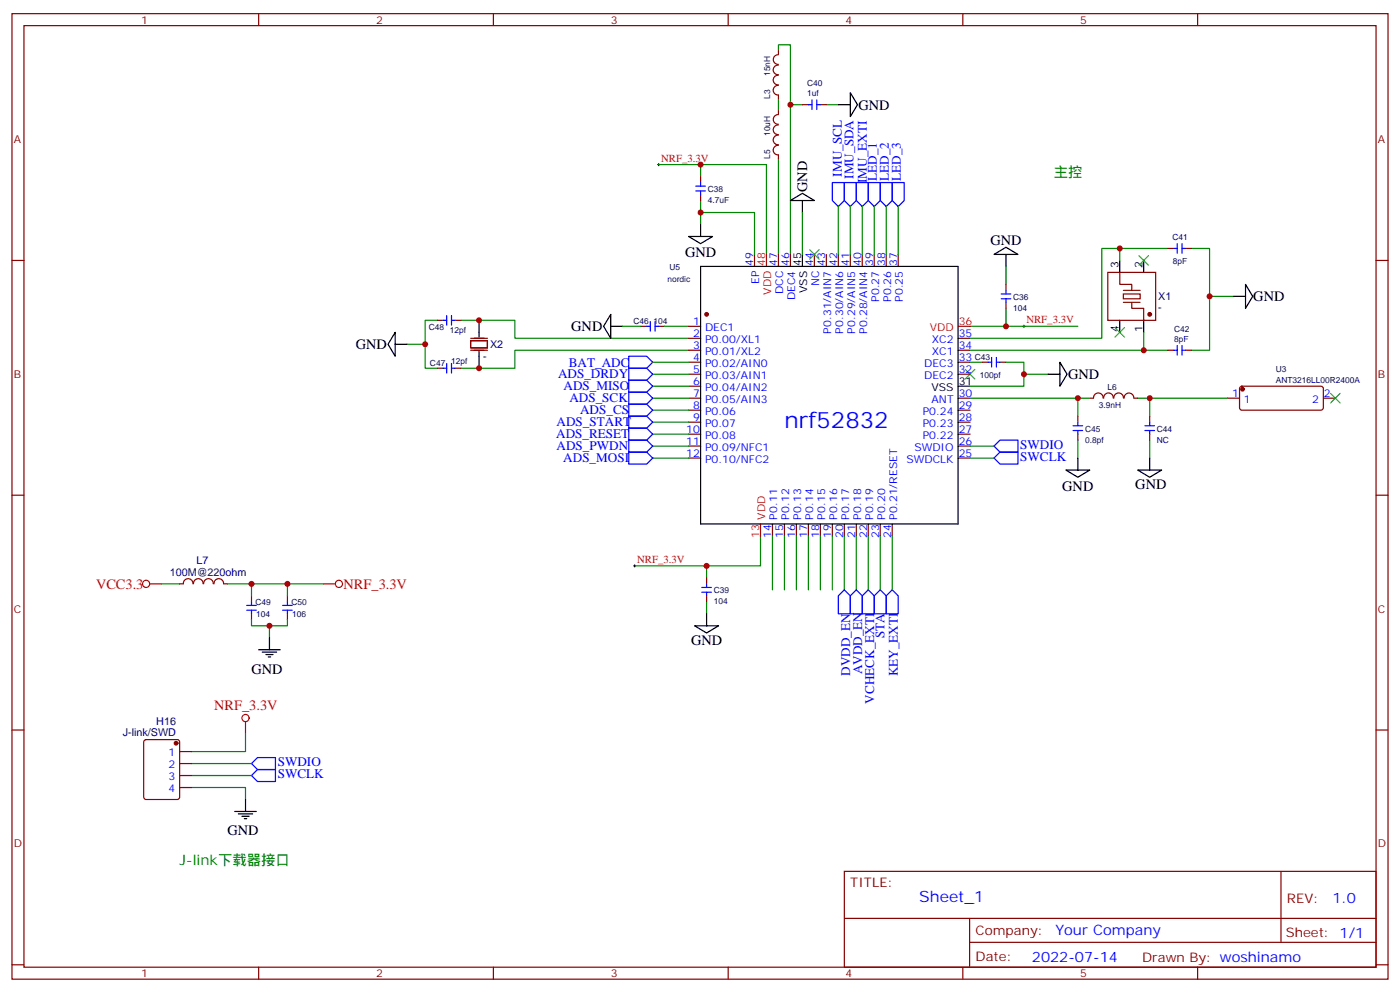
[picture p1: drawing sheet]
<svg xmlns="http://www.w3.org/2000/svg" width="412mm" height="292mm" viewBox="0 0 412 292" stroke-linecap="round" stroke-linejoin="round" font-family="sans-serif">
<g fill="none" stroke="#870000" stroke-width=".35">
<path d="M3.5 4h405.4v284.4h-405.4zM7.1 7.5h398.2v277.3h-398.2zM76.2 4v3.5M145.3 4v3.5M214.5 4v3.5M229.3 19.2a1.41 1.41 0 0 0-1.5 1.4 1.41 1.41 0 0 0 1.5 1.4M229.3 16.1a1.41 1.41 0 0 0-1.5 1.4 1.41 1.41 0 0 0 1.5 1.4M229.3 15v1M283.6 4v3.5M352.8 4v3.5M229.3 22.2a1.41 1.41 0 0 0-1.5 1.4 1.41 1.41 0 0 0 1.5 1.4M229.3 39.8a1.41 1.41 0 0 0-1.5 1.4 1.41 1.41 0 0 0 1.5 1.4"/>
<path d="M229.3 36.8a1.41 1.41 0 0 0-1.5 1.4 1.41 1.41 0 0 0 1.5 1.4M229.3 25.2a1.41 1.41 0 0 0-1.5 1.4 1.41 1.41 0 0 0 1.5 1.4M229.3 33.8a1.41 1.41 0 0 0-1.5 1.4 1.41 1.41 0 0 0 1.5 1.4M229.3 28v1.1M229.3 32.6v1.1M236.4 30.8h1.7M241.7 30.8h1.7M206.4 52v1.8M206.4 57.3v1.8M229.3 42.8a1.41 1.41 0 0 0-1.5 1.4 1.41 1.41 0 0 0 1.5 1.4M229.3 45.6v1.1M3.5 76.7h3.6"/>
<path d="M222.2 74.9v3.6M229.3 74.9v3.6M232.8 74.9v3.6M239.9 74.9v3.6M243.4 74.9v3.6M246.9 74.9v3.6M250.5 74.9v3.6M254 74.9v3.6M257.5 74.9v3.6M261.1 74.9v3.6M264.6 74.9v3.6M344 73.2h1.7"/>
<path d="M349.2 73.2h1.8M405.3 76.7h3.6M128.8 94.3h1.7M134.1 94.3h1.7M138.6 99.6h5M188.7 96.1h1.8M194 96.1h1.8M202.8 99.6h3.6M202.8 96.1h3.6M282.2 99.6h3.6M296.3 83.7v1.8M296.3 89v1.8"/>
<path d="M326.3 80.2h14.1v14.1h-14.1zM329.8 80.2v3.5h3.6v1.8M330.9 86.6h4.9v1.4h-4.9zM333.4 89v1.8h3.5v3.5M128.8 108.4h1.7M134.1 108.4h1.7M138.6 100.3h5v2.1h-5zM138.6 103.2h5M202.8 103.2h3.6M202.8 117.3h3.6M202.8 106.7h3.6M202.8 110.2h3.6"/>
<path d="M202.8 113.7h3.6M282.2 103.2h3.6M282.2 117.3h3.6M282.2 106.7h3.6M282.2 110.2h3.6M289.3 106.7h1.7M294.6 106.7h1.7M324.9 117.2a1.41 1.41 0 0 0-1.4-1.5 1.41 1.41 0 0 0-1.4 1.5l-1.1 .1M325.1 117.2a1.41 1.41 0 0 1 1.4-1.5 1.41 1.41 0 0 1 1.4 1.5M328.1 117.2a1.41 1.41 0 0 1 1.4-1.5 1.41 1.41 0 0 1 1.4 1.5M331.2 117.2a1.41 1.41 0 0 1 1.4-1.5 1.41 1.41 0 0 1 1.4 1.5M334.1 117.3h1"/>
<path d="M344 103.2h1.7M349.2 103.2h1.8M361.6 117.3h3.5M365.4 113.9l.4-.2 23.6 .1 .4 .6v6l-.7 .4-23.5-.1-.5-.6v-5.7zM389.8 117.3h3.5M202.8 120.8h3.6M202.8 124.3h3.6M202.8 127.8h3.6M202.8 131.4h3.6M202.8 134.9h3.6M282.2 120.8h3.6M282.2 124.3h3.6"/>
<path d="M282.2 127.8h3.6M282.2 131.4h3.6M282.2 134.9h3.6M317.5 122.6v1.7M317.5 127.8v1.8M338.7 122.6v1.7M338.7 127.8v1.8M3.5 145.8h3.6M227.5 154.3v3.5M231.1 154.3v3.5M234.6 154.3v3.5M238.1 154.3v3.5"/>
<path d="M241.7 154.3v3.5M245.2 154.3v3.5M248.7 154.3v3.5M252.2 154.3v3.5M255.8 154.3v3.5M259.3 154.3v3.5M262.8 154.3v3.5M405.3 145.8h3.6M56.8 171.9a1.41 1.41 0 0 0-1.4-1.5 1.41 1.41 0 0 0-1.4 1.5h-1.1M57 171.9a1.41 1.41 0 0 1 1.4-1.5 1.41 1.41 0 0 1 1.4 1.5M60 171.9a1.41 1.41 0 0 1 1.4-1.5 1.41 1.41 0 0 1 1.4 1.5M63 171.9a1.41 1.41 0 0 1 1.4-1.5 1.41 1.41 0 0 1 1.5 1.5"/>
<path d="M66 171.9h1M74.1 175.5v1.7M84.7 175.5v1.7M208.1 170.2v1.7M208.1 175.5v1.7M74.1 180.8v1.7M84.7 180.8v1.7M3.5 215h3.6M42.6 218l.4-.2h9.2l.7 .4v16.5l-.4 .7h-9.5l-.6-.4-.1-16.5zM405.3 215h3.6M52.9 221.3h3.5M52.9 224.9h3.5"/>
<path d="M52.9 228.4h3.5M52.9 231.9h3.5M248.7 256.6h156.6v28.2h-156.6zM377.3 256.6v20.9M248.7 270.5h156.5M285.6 277.5h119.6M285.6 270.5v14.1M3.5 284.1h3.6M76.2 284.8v3.6M145.3 284.8v3.6M214.5 284.8v3.6M283.6 284.8v3.6"/>
<path d="M352.8 284.8v3.6M405.3 284.1h3.6"/>
</g>
<g fill="none" stroke="#000" stroke-width=".35">
<path d="M246.9 30.8h3.6M250.5 27.3l2.1 3.5-2.1 3.6zM232.8 59.1l3.6-2.2 3.5 2.2zM236.4 59.1v3.5M202.8 69.6h7.1l-3.5 2.2zM206.4 66.1v3.5M206.4 78.5h75.8v75.8h-75.8zM236.4 74.9v3.6M292.8 74.9l3.5-2.1 3.6 2.1zM296.3 74.9v3.6M329.8 76.7v3.5M336.9 76.7v3.5"/>
<path d="M116.4 97.9v7l-2.1-3.5zM141.1 94.3v5M179.9 92.6v7l-2.1-3.5zM179.9 96.1h3.5M329.8 94.3v3.6M336.9 94.3v3.6M363.4 87.3h3.5M366.9 83.7l2.1 3.6-2.1 3.5zM116.4 101.4h3.5M141.1 103.5v4.9M282.2 113.7h3.6M308.7 110.2h3.5"/>
<path d="M312.2 106.7l2.1 3.5-2.1 3.5zM314 138.4h7l-3.5 2.1zM317.5 134.9v3.5M335.1 138.4h7.1l-3.5 2.1zM338.7 134.9v3.5M76.2 191.3h6.3M77.3 192.1h4.2M78.3 192.8h2.1M79 193.5h.7M79.4 187.8v3.5M204.6 184.3h7.1l-3.6 2.1zM208.1 180.8v3.5"/>
<path d="M69.1 239h6.4M70.2 239.7h4.2M72.3 235.4v3.6M71.3 240.4h2.1M72 241.1h.7"/>
</g>
<g fill="#870000" stroke="#870000" stroke-width=".35">
<circle cx="338.7" cy="92.6" r=".53"/>
<circle cx="366" cy="114.6" r=".53"/>
<circle cx="208.1" cy="92.6" r=".53"/>
<circle cx="51.9" cy="218.9" r=".53"/>
</g>
<path d="M330.9 89h4.9M330.9 85.5h4.9" fill="none" stroke="#871200" stroke-width=".35"/>
<g fill="none" stroke="#008700" stroke-width=".35">
<path d="M229.3 15v-1.8h3.5v61.7M229.3 29.1v3.5M232.8 30.8h3.6M243.4 30.8h3.5M194 48.5h31.8v26.4M206.4 48.5v3.5M206.4 59.1v7M229.3 46.7v28.2M206.4 62.6h15.8v12.3M236.4 62.6v12.3M246.9 60.8v14.1M250.5 60.8v14.1"/>
<path d="M254 60.8v14.1M257.5 60.8v14.1M261.1 60.8v14.1M264.6 60.8v14.1M296.3 78.5v5.2M329.8 76.7v-3.5h-5.2v26.4h-38.8M329.8 73.2h14.2M351 73.2h5.3v30h-5.3M128.8 94.3h-3.6v14.1h3.6M135.8 94.3h15.9v5.3h51.1M183.4 96.1h5.3M195.8 96.1h7"/>
<path d="M285.8 96.1h31.7M296.3 90.8v5.3M336.9 97.9v5.3h-51.1M356.3 87.3h7.1M119.9 101.4h5.3M192.3 117.3h10.5M192.3 113.7h10.5M192.3 110.2h10.5M192.3 106.7h10.5M202.8 103.2h-51.1v5.2h-15.9M285.8 106.7h3.5M285.8 117.3h35.2"/>
<path d="M296.3 106.7h5.3v7h-15.8M301.6 110.2h7.1M317.5 117.3v5.3M335.1 117.3h3.6v5.3M336.9 103.2h7.1M338.7 117.3h22.9M192.3 131.4h10.5M192.3 134.9h10.5M192.3 124.3h10.5M192.3 127.8h10.5M192.3 120.8h10.5M285.8 131.4h7"/>
<path d="M285.8 134.9h7M317.5 129.6v5.3M338.7 129.6v5.3M224 157.8v8.9h-37M227.5 157.8v15.9M231.1 157.8v15.9M234.6 157.8v15.9M238.1 157.8v15.9M241.7 157.8v15.9M245.2 157.8v15.9M248.7 157.8v15.9M252.2 157.8v15.9"/>
<path d="M255.8 157.8v15.9M259.3 157.8v15.9M262.8 157.8v15.9M47.6 171.9h5.3M67 171.9h17.7v3.6M74.1 171.9v3.6M84.7 171.9h10.5M208.1 166.7v3.5M208.1 177.2v3.6M74.1 182.5v1.8h10.6v-1.8M79.4 184.3v3.5M72.3 216v5.3h-15.9"/>
<path d="M56.4 231.9h15.9v3.5M56.4 224.9h17.7M56.4 228.4h17.7"/>
</g>
<g fill="none" stroke="#00f" stroke-width=".35">
<path d="M238.1 30.8h1.1M239.2 29.4v2.8M240.6 29.4v2.8M240.6 30.8h1.1M205 56.2h2.8M205 54.8h2.8M206.4 53.8v1M206.4 56.2v1.1M245.2 53.8h3.5v5.3l-1.8 1.7-1.7-1.7zM248.7 53.8h3.5v5.3l-1.7 1.7-1.8-1.7zM252.2 53.8h3.6v5.3l-1.8 1.7-1.8-1.7zM255.8 53.8h3.5v5.3l-1.8 1.7-1.7-1.7z"/>
<path d="M259.3 53.8h3.5v5.3l-1.7 1.7-1.8-1.7zM262.8 53.8h3.5v5.3l-1.7 1.7-1.8-1.7zM345.7 73.2h1.1M346.8 71.8v2.8M348.2 71.8v2.8M348.2 73.2h1M130.5 94.3h1.1M131.6 92.9v2.8M133 92.9v2.8M133 94.3h1.1M190.5 96.1h1.1M191.6 94.7v2.8"/>
<path d="M193 94.7v2.8M193 96.1h1M294.9 88h2.8M294.9 86.6h2.8M296.3 85.5v1.1M296.3 88v1M130.5 108.4h1.1M131.6 107v2.9M133 107v2.9M133 108.4h1.1M185.2 104.9h5.3l1.8 1.8-1.8 1.7h-5.3zM185.2 115.5h5.3l1.8 1.8-1.8 1.7h-5.3z"/>
<path d="M185.2 112h5.3l1.8 1.7-1.8 1.8h-5.3zM185.2 108.4h5.3l1.8 1.8-1.8 1.8h-5.3zM185.2 119h5.3l1.8 1.8-1.8 1.8h-5.3zM291 106.7h1.1M292.1 105.3v2.8M293.5 105.3v2.8M293.5 106.7h1.1M345.7 103.2h1.1M346.8 101.7v2.9M348.2 101.7v2.9M348.2 103.2h1M185.2 133.1h5.3l1.8 1.8-1.8 1.8h-5.3z"/>
<path d="M185.2 126.1h5.3l1.8 1.7-1.8 1.8h-5.3zM185.2 129.6h5.3l1.8 1.8-1.8 1.7h-5.3zM185.2 122.6h5.3l1.8 1.7-1.8 1.8h-5.3zM292.8 131.4l1.8-1.8h5.3v3.5h-5.3zM294.6 133.1h5.3v3.6h-5.3l-1.8-1.8zM316.1 126.8h2.8M316.1 125.4h2.8M317.5 124.3v1.1M317.5 126.8v1M337.3 126.8h2.8M337.3 125.4h2.8M338.7 124.3v1.1"/>
<path d="M338.7 126.8v1M72.7 178.3h2.8M72.7 179.7h2.8M74.1 177.2v1.1M74.1 179.7v1.1M83.3 178.3h2.8M83.3 179.7h2.8M84.7 177.2v1.1M84.7 179.7v1.1M206.7 174.4h2.8M206.7 173h2.8M208.1 171.9v1.1"/>
<path d="M208.1 174.4v1.1M248.7 173.7l1.8 1.8v5.3h-3.6v-5.3zM252.2 173.7l1.8 1.8v5.3h-3.5v-5.3zM255.8 173.7l1.7 1.8v5.3h-3.5v-5.3zM259.3 173.7l1.8 1.8v5.3h-3.6v-5.3zM262.8 173.7l1.8 1.8v5.3h-3.5v-5.3zM74.1 224.9l1.7-1.8h5.3v3.5h-5.3zM74.1 228.4l1.7-1.8h5.3v3.6h-5.3z"/>
</g>
<path d="M193.7 48.5h.7M194 48.1v.7M301.3 96.1h.7M301.6 95.7v.7M186.6 166.7h.7M187 166.3v.7" fill="none" stroke="#000" stroke-width=".29"/>
<path d="M238.5 73.5l2.8 2.8M241.3 73.5l-2.8 2.8M335.5 75.3l2.8 2.8M338.3 75.3l-2.8 2.8M328.4 96.4l2.9 2.9M331.3 96.4l-2.9 2.9M284.3 108.8l2.9 2.8M287.2 108.8l-2.9 2.8M391.9 115.9l2.9 2.8M394.8 115.9l-2.9 2.8" fill="none" stroke="#3c3" stroke-width=".35"/>
<g fill="none" stroke="#f00" stroke-width=".35">
<path d="M225.8 74.9v3.6M282.2 96.1h3.6M224 154.3v3.5M44.1 171.9h3.5M95.2 171.9h3.6M72.3 212.5v3.5"/>
<circle cx="43" cy="171.9" r="1.06"/>
<circle cx="99.8" cy="171.9" r="1.06"/>
<circle cx="72.3" cy="211.5" r="1.06"/>
</g>
<g fill="#c00">
<circle cx="141.1" cy="108.4" r=".88"/>
<circle cx="141.1" cy="94.3" r=".88"/>
<circle cx="296.3" cy="96.1" r=".88"/>
<circle cx="206.4" cy="48.5" r=".88"/>
<circle cx="208.1" cy="166.7" r=".88"/>
<circle cx="232.8" cy="30.8" r=".88"/>
<circle cx="356.3" cy="87.3" r=".88"/>
<circle cx="336.9" cy="103.2" r=".88"/>
<circle cx="329.8" cy="73.2" r=".88"/>
<circle cx="338.7" cy="117.3" r=".88"/>
<circle cx="317.5" cy="117.3" r=".88"/>
<circle cx="125.2" cy="101.4" r=".88"/>
<circle cx="84.7" cy="171.9" r=".88"/>
<circle cx="74.1" cy="171.9" r=".88"/>
<circle cx="79.4" cy="184.3" r=".88"/>
<circle cx="301.6" cy="110.2" r=".88"/>
<circle cx="206.4" cy="62.6" r=".88"/>
</g>
<text font-size="6.7" fill="#00f" x="231.1" y="126.1">nrf52832</text>
<text font-size="4.6" fill="#00f" x="270.8" y="265.6">Sheet_1</text>
<g font-size="4.2">
<text x="252.9" y="32.3">GND</text>
<text x="237.8" y="56.6" transform="rotate(-90 237.8 56.6)">GND</text>
<text x="201.8" y="75.7">GND</text>
<text x="291.7" y="72.1">GND</text>
<text x="369.2" y="88.7">GND</text>
<text x="168.3" y="97.5">GND</text>
<text x="104.8" y="102.8">GND</text>
<text x="314.6" y="111.6">GND</text>
<text x="312.9" y="144.5">GND</text>
<text x="334.4" y="144.1">GND</text>
<text x="203.6" y="190">GND</text>
<text x="74.1" y="198.4">GND</text>
<text x="67" y="246">GND</text>
</g>
<g font-size="4.2" fill="#060">
<text x="310.4" y="52">主控</text>
<text x="52.9" y="254.8">J-link下载器接口</text>
</g>
<g font-size="4.2" fill="#f00">
<text x="28.3" y="173.4">VCC3.3</text>
<text x="101.2" y="173.4">NRF_3.3V</text>
<text x="63.1" y="209.2">NRF_3.3V</text>
</g>
<g font-size="4.2" fill="#00f">
<text x="392.5" y="265.9">1.0</text>
<text x="310.9" y="275.4">Your Company</text>
<text x="304" y="283.2">2022-07-14</text>
</g>
<g font-size="3.9" fill="#00f">
<text x="247.9" y="52" transform="rotate(-90 247.9 52)">IMU_SCL</text>
<text x="251.5" y="52.6" transform="rotate(-90 251.5 52.6)">IMU_SDA</text>
<text x="255.3" y="53.9" transform="rotate(-90 255.3 53.9)">IMU_EXTI</text>
<text x="258.3" y="53.3" transform="rotate(-90 258.3 53.3)">LED_1</text>
<text x="261.8" y="53.3" transform="rotate(-90 261.8 53.3)">LED_2</text>
<text x="265.3" y="53.3" transform="rotate(-90 265.3 53.3)">LED_3</text>
<text x="167.6" y="108">BAT_ADC</text>
<text x="164.4" y="111.4">ADS_DRDY</text>
<text x="166" y="114.9">ADS_MISO</text>
<text x="167.7" y="118.5">ADS_SCK</text>
<text x="163.9" y="125.5">ADS_START</text>
<text x="170.9" y="122">ADS_CS</text>
<text x="163.8" y="129">ADS_RESET</text>
<text x="164" y="132.6">ADS_PWDN</text>
<text x="165.9" y="136.1">ADS_MOSI</text>
<text x="300.5" y="135.8">SWCLK</text>
<text x="300.5" y="132.2">SWDIO</text>
<text x="260.5" y="187.9" transform="rotate(-90 260.5 187.9)">STA</text>
<text x="250.5" y="199.1" transform="rotate(-90 250.5 199.1)">DVDD_EN</text>
<text x="254" y="198.6" transform="rotate(-90 254 198.6)">AVDD_EN</text>
<text x="264.4" y="199.2" transform="rotate(-90 264.4 199.2)">KEY_EXTI</text>
<text x="257.5" y="207.2" transform="rotate(-90 257.5 207.2)">VCHECK_EXTI</text>
<text x="81.8" y="225.7">SWDIO</text>
<text x="81.8" y="229.2">SWCLK</text>
</g>
<g font-size="3.9" fill="#800">
<text x="250.5" y="261.2">TITLE:</text>
<text x="379.1" y="265.9">REV:</text>
<text x="287.4" y="275.4">Company:</text>
<text x="378.7" y="276">Sheet: 1/1</text>
<text x="287.4" y="283.1">Date:</text>
<text x="336.4" y="283.2">Drawn By: woshinamo</text>
</g>
<g font-size="3.2" fill="#800">
<text x="41.6" y="7">1</text>
<text x="110.8" y="7">2</text>
<text x="179.9" y="7">3</text>
<text x="249.1" y="7">4</text>
<text x="318.2" y="7">5</text>
<text x="4.1" y="42.1">A</text>
<text x="405.9" y="42.1">A</text>
<text x="4.1" y="111.3">B</text>
<text x="405.9" y="111.3">B</text>
<text x="4.1" y="180.4">C</text>
<text x="405.9" y="180.4">C</text>
<text x="4.1" y="249.6">D</text>
<text x="405.9" y="249.6">D</text>
<text x="41.6" y="287.8">1</text>
<text x="110.8" y="287.8">2</text>
<text x="179.9" y="287.8">3</text>
<text x="249.1" y="287.8">4</text>
<text x="318.2" y="287.8">5</text>
</g>
<g font-size="3.2" fill="#f00">
<text x="194.7" y="47.6">NRF_3.3V</text>
<text x="225.4" y="78.3" transform="rotate(-90 225.4 78.3)">48</text>
<text x="227.2" y="86.8" transform="rotate(-90 227.2 86.8)">VDD</text>
<text x="282.4" y="95.7">36</text>
<text x="302.3" y="95.2">NRF_3.3V</text>
<text x="273.9" y="97.5">VDD</text>
<text x="225.4" y="153" transform="rotate(-90 225.4 153)">VDD</text>
<text x="223.7" y="158.5" transform="rotate(-90 223.7 158.5)">13</text>
<text x="187.7" y="165.8">NRF_3.3V</text>
</g>
<g font-size="3.2" fill="#00f">
<text x="221.9" y="78.3" transform="rotate(-90 221.9 78.3)">49</text>
<text x="223.7" y="83.7" transform="rotate(-90 223.7 83.7)">EP</text>
<text x="229" y="78.3" transform="rotate(-90 229 78.3)">47</text>
<text x="232.5" y="78.3" transform="rotate(-90 232.5 78.3)">46</text>
<text x="239.5" y="78.3" transform="rotate(-90 239.5 78.3)">44</text>
<text x="243.1" y="78.3" transform="rotate(-90 243.1 78.3)">43</text>
<text x="246.6" y="78.3" transform="rotate(-90 246.6 78.3)">42</text>
<text x="250.1" y="78.3" transform="rotate(-90 250.1 78.3)">41</text>
<text x="253.6" y="78.3" transform="rotate(-90 253.6 78.3)">40</text>
<text x="257.2" y="78.3" transform="rotate(-90 257.2 78.3)">39</text>
<text x="260.7" y="78.3" transform="rotate(-90 260.7 78.3)">38</text>
<text x="264.2" y="78.3" transform="rotate(-90 264.2 78.3)">37</text>
<text x="230.7" y="86.6" transform="rotate(-90 230.7 86.6)">DCC</text>
<text x="234.2" y="88.4" transform="rotate(-90 234.2 88.4)">DEC4</text>
<text x="241.3" y="84.4" transform="rotate(-90 241.3 84.4)">NC</text>
<text x="258.9" y="88.9" transform="rotate(-90 258.9 88.9)">P0.27</text>
<text x="262.5" y="88.9" transform="rotate(-90 262.5 88.9)">P0.26</text>
<text x="266" y="88.9" transform="rotate(-90 266 88.9)">P0.25</text>
<text x="204.2" y="95.7">1</text>
<text x="204.2" y="99.3">2</text>
<text x="207.7" y="97.5">DEC1</text>
<text x="207.7" y="101">P0.00/XL1</text>
<text x="244.8" y="98.2" transform="rotate(-90 244.8 98.2)">P0.31/AIN7</text>
<text x="248.4" y="98.2" transform="rotate(-90 248.4 98.2)">P0.30/AIN6</text>
<text x="251.9" y="98.2" transform="rotate(-90 251.9 98.2)">P0.29/AIN5</text>
<text x="255.4" y="98.2" transform="rotate(-90 255.4 98.2)">P0.28/AIN4</text>
<text x="274.5" y="101">XC2</text>
<text x="282.4" y="99.3">35</text>
<text x="204.2" y="102.8">3</text>
<text x="204.2" y="106.3">4</text>
<text x="207.7" y="104.6">P0.01/XL2</text>
<text x="274.5" y="104.6">XC1</text>
<text x="282.4" y="106.3">33</text>
<text x="282.4" y="102.8">34</text>
<text x="204.2" y="109.9">5</text>
<text x="204.2" y="113.4">6</text>
<text x="207.7" y="108.1">P0.02/AIN0</text>
<text x="207.7" y="111.6">P0.03/AIN1</text>
<text x="272.2" y="111.6">DEC2</text>
<text x="272.2" y="108.1">DEC3</text>
<text x="282.4" y="109.9">32</text>
<text x="204.2" y="116.9">7</text>
<text x="207.7" y="115.1">P0.04/AIN2</text>
<text x="207.7" y="118.7">P0.05/AIN3</text>
<text x="274.4" y="118.7">ANT</text>
<text x="282.4" y="116.9">30</text>
<text x="362.9" y="116.9">1</text>
<text x="366.4" y="118.7">1</text>
<text x="386.5" y="118.7">2</text>
<text x="390" y="116.9">2</text>
<text x="204.2" y="120.4">8</text>
<text x="204.2" y="124">9</text>
<text x="207.7" y="122.2">P0.06</text>
<text x="207.7" y="125.7">P0.07</text>
<text x="271.8" y="125.7">P0.23</text>
<text x="271.8" y="122.2">P0.24</text>
<text x="282.4" y="124">28</text>
<text x="282.4" y="120.4">29</text>
<text x="202.2" y="127.5">10</text>
<text x="202.2" y="131">11</text>
<text x="207.7" y="129.3">P0.08</text>
<text x="271.8" y="129.3">P0.22</text>
<text x="282.4" y="131">26</text>
<text x="282.4" y="127.5">27</text>
<text x="202.2" y="134.5">12</text>
<text x="207.7" y="132.8">P0.09/NFC1</text>
<text x="207.7" y="136.3">P0.10/NFC2</text>
<text x="267" y="136.3">SWDCLK</text>
<text x="269.3" y="132.8">SWDIO</text>
<text x="282.4" y="134.5">25</text>
<text x="229" y="153" transform="rotate(-90 229 153)">P0.11</text>
<text x="232.5" y="153" transform="rotate(-90 232.5 153)">P0.12</text>
<text x="236" y="153" transform="rotate(-90 236 153)">P0.13</text>
<text x="239.5" y="153" transform="rotate(-90 239.5 153)">P0.14</text>
<text x="243.1" y="153" transform="rotate(-90 243.1 153)">P0.15</text>
<text x="246.6" y="153" transform="rotate(-90 246.6 153)">P0.16</text>
<text x="250.1" y="153" transform="rotate(-90 250.1 153)">P0.17</text>
<text x="253.6" y="153" transform="rotate(-90 253.6 153)">P0.18</text>
<text x="257.2" y="153" transform="rotate(-90 257.2 153)">P0.19</text>
<text x="260.7" y="153" transform="rotate(-90 260.7 153)">P0.20</text>
<text x="264.2" y="153" transform="rotate(-90 264.2 153)">P0.21/RESET</text>
<text x="227.2" y="158.5" transform="rotate(-90 227.2 158.5)">14</text>
<text x="230.7" y="158.5" transform="rotate(-90 230.7 158.5)">15</text>
<text x="234.2" y="158.5" transform="rotate(-90 234.2 158.5)">16</text>
<text x="237.8" y="158.5" transform="rotate(-90 237.8 158.5)">17</text>
<text x="241.3" y="158.5" transform="rotate(-90 241.3 158.5)">18</text>
<text x="244.8" y="158.5" transform="rotate(-90 244.8 158.5)">19</text>
<text x="248.4" y="158.5" transform="rotate(-90 248.4 158.5)">20</text>
<text x="251.9" y="158.5" transform="rotate(-90 251.9 158.5)">21</text>
<text x="255.4" y="158.5" transform="rotate(-90 255.4 158.5)">22</text>
<text x="258.9" y="158.5" transform="rotate(-90 258.9 158.5)">23</text>
<text x="262.5" y="158.5" transform="rotate(-90 262.5 158.5)">24</text>
<text x="49.6" y="222.7">1</text>
<text x="49.6" y="226.3">2</text>
<text x="49.6" y="229.8">3</text>
<text x="49.6" y="233.3">4</text>
</g>
<g font-size="3.2">
<text x="236" y="78.3" transform="rotate(-90 236 78.3)">45</text>
<text x="329.5" y="78.8" transform="rotate(-90 329.5 78.8)">3</text>
<text x="336.5" y="78.8" transform="rotate(-90 336.5 78.8)">2</text>
<text x="237.8" y="86.3" transform="rotate(-90 237.8 86.3)">VSS</text>
<text x="329.5" y="97.8" transform="rotate(-90 329.5 97.8)">4</text>
<text x="336.5" y="97.8" transform="rotate(-90 336.5 97.8)">1</text>
<text x="282.4" y="113.4">31</text>
<text x="274.4" y="115.1">VSS</text>
</g>
<g font-size="3.2" fill="#000080">
<text x="341.2" y="88.4">X1</text>
<text x="341.1" y="91.6">-</text>
<text x="142.3" y="106">-</text>
<text x="144.4" y="102.5">X2</text>
<text x="57.9" y="166.2">L7</text>
<text x="50" y="169.6">100M@220ohm</text>
<text x="46" y="213.6">H16</text>
<text x="36.1" y="216.7">J-link/SWD</text>
</g>
<g font-size="2.5" fill="#000080">
<text x="226.9" y="22.4" transform="rotate(-90 226.9 22.4)">15nH</text>
<text x="226.9" y="29.1" transform="rotate(-90 226.9 29.1)">L3</text>
<text x="237.8" y="28.4">1uf</text>
<text x="237.8" y="25.2">C40</text>
<text x="226.9" y="40.1" transform="rotate(-90 226.9 40.1)">10uH</text>
<text x="226.9" y="46.8" transform="rotate(-90 226.9 46.8)">L5</text>
<text x="208.5" y="59.8">4.7uF</text>
<text x="208.5" y="56.6">C38</text>
<text x="345.4" y="70.8">C41</text>
<text x="345.5" y="77.8">8pF</text>
<text x="196.6" y="83.1">nordic</text>
<text x="197.2" y="79.6">U5</text>
<text x="298.4" y="88.3">C36</text>
<text x="186.6" y="95.5">C46</text>
<text x="192.5" y="95.5">104</text>
<text x="298.4" y="91.5">104</text>
<text x="126.3" y="97.2">C48</text>
<text x="132.5" y="97.9">12pf</text>
<text x="345.8" y="100.7">8pF</text>
<text x="345.8" y="97.7">C42</text>
<text x="126.7" y="107.8">C47</text>
<text x="132.9" y="107.1">12pf</text>
<text x="287.2" y="106">C43</text>
<text x="288.6" y="111.3">100pf</text>
<text x="375.8" y="112.7">ANT3216LL00R2400A</text>
<text x="375.8" y="109.7">U3</text>
<text x="326.3" y="114.9">L6</text>
<text x="323.7" y="120.2">3.9nH</text>
<text x="319.6" y="130.3">0.8pf</text>
<text x="319.6" y="127.1">C45</text>
<text x="340.8" y="130.3">NC</text>
<text x="340.8" y="127.1">C44</text>
<text x="75.2" y="178.1">C49</text>
<text x="85.8" y="178.1">C50</text>
<text x="210.3" y="177.9">104</text>
<text x="210.3" y="174.8">C39</text>
<text x="75.5" y="181.7">104</text>
<text x="86" y="181.7">106</text>
</g>
</svg>
